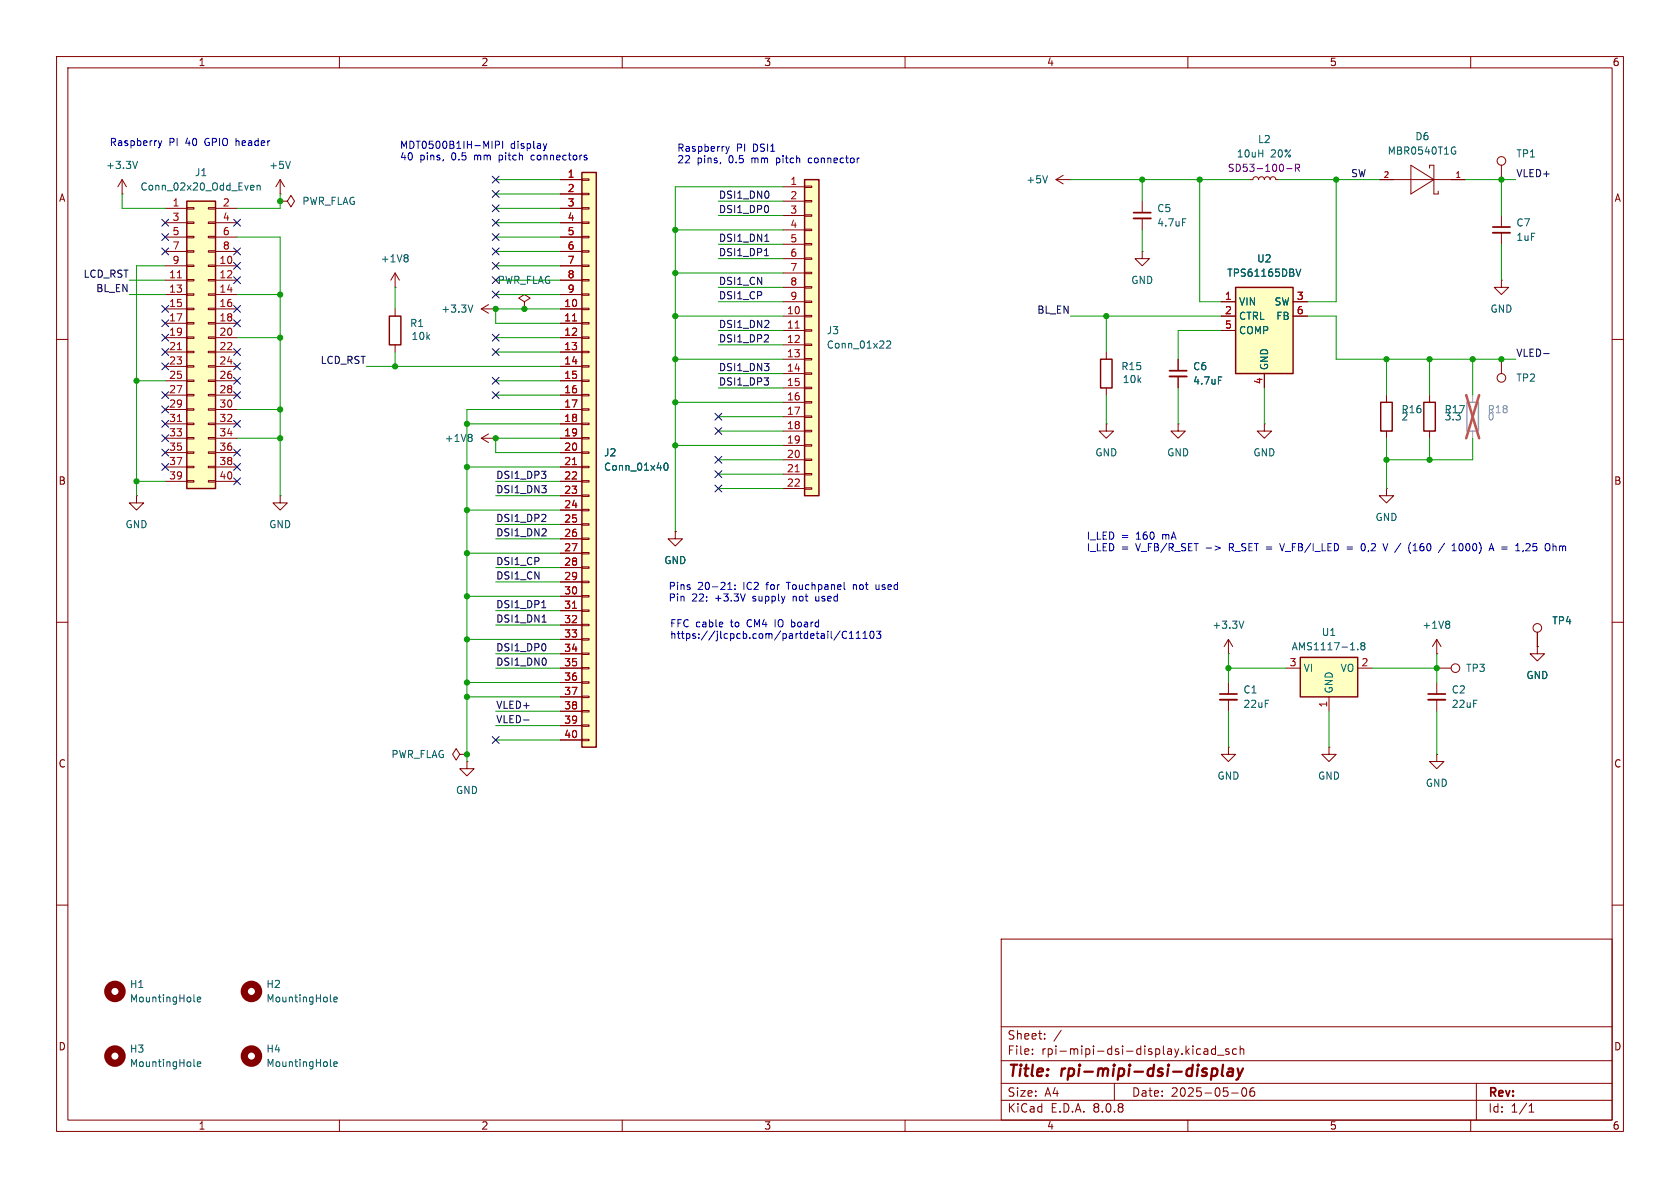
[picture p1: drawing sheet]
<svg xmlns="http://www.w3.org/2000/svg" width="297mm" height="210mm" viewBox="0 0 297 210" stroke-linecap="round" stroke-linejoin="round" font-family="sans-serif">
<g fill="none" stroke="#840000" stroke-width=".18">
<path d="M10 10h277v190h-277zM12 12h273v186h-273zM60 10v2M110 10v2M160 10v2M210 10v2M260 10v2M10 60h2M195.6 74.9v1.3h1.2l-1.2 1.3-1.3-1.3h1.3M195.6 74.9h.1M208.3 74.9v1.3h1.2l-1.2 1.3-1.3-1.3h1.3M208.3 74.9h.1"/>
<path d="M285 60h2M10 110h2M285 110h2M10 160h2M177 166h108v32h-108zM285 160h2M60 198v2M110 198v2M160 198v2M177 194.5h108M177 191.5h108M177 187.5h108"/>
<path d="M177 181.5h108M182.5 186.3v.1M182.5 185.5v.1M184.7 183.6v.1M184.7 182.8v.1M187.6 182.1l-1.3 2M197 191.5v3M210 198v2M211.8 185.4l.4 .1M212.2 186.3l-.4 .1M212.9 185.5h.6v.9M213.5 185.8h-.5a.29 .29 0 0 0-.2 .3 .29 .29 0 0 0 .2 .3l.5-.1"/>
<path d="M214.9 185.5l-.4-.1-.3 .3v.4l.1 .2h.6M214.9 184.9v1.5M215.2 186.5h1.2M217.2 185.5l-.3-.1-.2 .2v.2l.5 .2v.3h-.5M217.7 193.2h1.2M218.6 185.5l-.4-.1-.3 .3v.4l.1 .2h.6M219.2 185.5l.3-.1 .3 .1 .1 .9M219.2 184.9v1.5M219.7 192.4l.2-.1a.81 .81 0 0 1 .6 .6 .81 .81 0 0 1-.3 .8l-.2 .1a.81 .81 0 0 1-.3-1.4zM221.7 192.3a.59 .59 0 0 0-.7 .6v.6l.1 .2 .4 .1 .2-.1 .1-.5-.1-.3h-.5l-.2 .3M260 198v2M261 191.5v6.5"/>
<path d="M270.3 196.6h.9M270.3 195.5l.4-.4v1.5"/>
</g>
<path d="M214.5 188.9h.4l.3 .2v.7a.66 .66 0 0 1-.9 .4M216.2 188.2l-.2 1.7 .3 .3M217.2 189l.2-.1 .5 .1v1.2M218 189.4h-.7a.4 .4 0 0 0-.3 .4 .4 .4 0 0 0 .2 .4l.7-.1M218.8 188.9l.3 1.3M219.1 190.2l-.2 .5-.3 .2M219.8 188.9l-.7 1.3" fill="none" stroke="#840000" stroke-width=".4"/>
<path d="M218.4 50.8h10.2v15.2h-10.2z" fill="#ffffc2"/>
<path d="M68.8 55.9h2.1v5.1h-2.1zM218.4 50.8h10.2v15.2h-10.2zM194.6 63.5h2v5.1h-2zM244.1 71.1h2v5.1h-2z" fill="none" stroke="#840000" stroke-width=".25"/>
<g fill="none" stroke="#840000" stroke-width=".18">
<path d="M186.7 31.8h2.5M186.7 31.8l1.3 .7M188 31l-1.3 .8M189.2 31.8h.1M221 31.8h.5l.1-.4 .4-.2 .4 .2 .1 .4 .2-.4 .3-.2 .4 .2 .1 .4 .2-.4 .3-.2 .4 .2 .1 .4 .2-.4 .3-.2 .4 .2 .2 .4h.5M243.8 31.8h15.3M249.4 29.2l4.1 2.6-4.1 2.5zM252.7 29.7v-.5h.8v5.1h.8v-.5M69.8 50.8h.1M69.8 48.3l-.7 1.2M69.8 48.3v2.5M69.8 54.6v1.3"/>
<path d="M69.8 48.3l.8 1.2M85.1 54.6l1.3 .8M85.1 54.6h2.5M86.4 53.8l-1.3 .8M87.6 54.6h.1M215.9 53.3h2.5M215.9 55.9h2.5M215.9 58.4h2.5M228.6 53.3h2.5M228.6 55.9h2.5M69.8 61v1.2M195.6 62.2v1.3"/>
<path d="M195.6 68.6v1.3M208.3 63.5v2M208.3 66.5v2.1M223.5 66v2.6M245.1 69.9v1.2M245.1 76.2v1.3M119.4 94v1.3h1.2l-1.2 1.2-1.3-1.2h1.3M119.4 94h.1M82.5 134.6v1.3h1.3l-1.3 1.3-1.2-1.3h1.2M82.5 134.6h.1M217.2 132.1v1.3h1.2l-1.2 1.2-1.3-1.2h1.3M217.2 132.1h.1"/>
<path d="M217.2 120.7v2M217.2 123.7v2"/>
</g>
<path d="M185.2 31.1l-.4 1.2M257 26h.3M257.1 26.7h.3v.4l-.4 .1M71.9 45l.2 .3-.2 .3 .2 .2v.3l-.2 .2M83.6 53.9l-.4 1.3M229.1 47.6l.4 1.2 .5-1.2M215.4 66.6h.6" fill="none" stroke="#006464" stroke-width=".18"/>
<path d="M227.5 29.8h.9M229 29.7l.6-.1 .1-.1v-.4l-.7-.1v1.3M229.3 29.7l.4 .6" fill="none" stroke="#840084" stroke-width=".18"/>
<path d="M259.3 71.1h2.1v5.1h-2.1z" fill="none" stroke="#a1a1a1" stroke-width=".25"/>
<path d="M260.3 69.9v1.2M260.3 76.2v1.3" fill="none" stroke="#a1a1a1" stroke-width=".18"/>
<path d="M259.2 69.8l2.3 7.7M261.5 69.8l-2.3 7.7" fill="none" stroke="#e65255" stroke-width=".46"/>
<path d="M206.8 66.5h3M215.6 123.7h3.1" fill="none" stroke="#840000" stroke-width=".33"/>
<path d="M206.8 65.5h3M215.6 122.7h3.1" fill="none" stroke="#840000" stroke-width=".3"/>
<path d="M33 35.6h5.1v50.8h-5.1z" fill="#ffffc2"/>
<g fill="none" stroke="#840000" stroke-width=".18">
<path d="M29.2 36.8h3.8M29.2 39.4h3.8M33 39.2h1.3v.3h-1.3zM33 36.7h1.3v.3h-1.3zM36.8 39.2h1.3v.3h-1.3zM36.8 36.7h1.3v.3h-1.3zM38.1 36.8h3.8M38.1 39.4h3.8M265.4 38.1v2M29.2 47h3.8M29.2 49.5h3.8M29.2 52.1h3.8"/>
<path d="M29.2 54.6h3.8M29.2 57.2h3.8M29.2 59.7h3.8M29.2 41.9h3.8M29.2 44.5h3.8M33 59.6h1.3v.2h-1.3zM33 57h1.3v.3h-1.3zM33 54.5h1.3v.2h-1.3zM33 51.9h1.3v.3h-1.3zM33 49.4h1.3v.3h-1.3zM33 46.9h1.3v.2h-1.3zM33 44.3h1.3v.3h-1.3z"/>
<path d="M33 41.8h1.3v.2h-1.3zM36.8 59.6h1.3v.2h-1.3zM36.8 57h1.3v.3h-1.3zM36.8 54.5h1.3v.2h-1.3zM36.8 51.9h1.3v.3h-1.3zM36.8 49.4h1.3v.3h-1.3zM36.8 46.9h1.3v.2h-1.3zM36.8 44.3h1.3v.3h-1.3zM36.8 41.8h1.3v.2h-1.3zM38.1 47h3.8M38.1 49.5h3.8M38.1 52.1h3.8"/>
<path d="M38.1 54.6h3.8M38.1 57.2h3.8M38.1 59.7h3.8M38.1 41.9h3.8M38.1 44.5h3.8M265.4 41.1v2.1M29.2 62.2h3.8M29.2 64.8h3.8M29.2 67.3h3.8M29.2 69.9h3.8M29.2 72.4h3.8M29.2 74.9h3.8"/>
<path d="M29.2 77.5h3.8M33 79.9h1.3v.2h-1.3zM33 77.3h1.3v.3h-1.3zM33 74.8h1.3v.3h-1.3zM33 72.3h1.3v.2h-1.3zM33 69.7h1.3v.3h-1.3zM33 67.2h1.3v.2h-1.3zM33 64.6h1.3v.3h-1.3zM33 62.1h1.3v.3h-1.3zM36.8 79.9h1.3v.2h-1.3zM36.8 77.3h1.3v.3h-1.3zM36.8 74.8h1.3v.3h-1.3z"/>
<path d="M36.8 72.3h1.3v.2h-1.3zM36.8 69.7h1.3v.3h-1.3zM36.8 67.2h1.3v.2h-1.3zM36.8 64.6h1.3v.3h-1.3zM36.8 62.1h1.3v.3h-1.3zM38.1 62.2h3.8M38.1 64.8h3.8M38.1 67.3h3.8M38.1 69.9h3.8M38.1 72.4h3.8M38.1 74.9h3.8M38.1 77.5h3.8"/>
<path d="M29.2 80h3.8M29.2 82.6h3.8M29.2 85.1h3.8M33 85h1.3v.2h-1.3zM33 82.4h1.3v.3h-1.3zM36.8 85h1.3v.2h-1.3zM36.8 82.4h1.3v.3h-1.3zM38.1 80h3.8M38.1 82.6h3.8M38.1 85.1h3.8M217.2 115.6h.1M217.2 113l-.8 1.3"/>
<path d="M217.2 113v2.6M217.2 113l.7 1.3"/>
</g>
<path d="M33 35.6h5.1v50.8h-5.1z" fill="none" stroke="#840000" stroke-width=".25"/>
<path d="M31.4 49.1h.7M31.4 61.8h.7M31.4 74.5h.7" fill="none" stroke="#a90000" stroke-width=".18"/>
<path d="M44.5 32.8h.3l.1 .3-.6 .1M44.8 33.5l-.3 .1M45.4 32.9l.2-.1h.3l.1 .8M45.4 32.8v.8M219.9 109.8l-.4 1.3" fill="none" stroke="#006464" stroke-width=".18"/>
<path d="M263.9 41.1h3.1" fill="none" stroke="#840000" stroke-width=".33"/>
<path d="M263.9 40.1h3.1" fill="none" stroke="#840000" stroke-width=".3"/>
<path d="M142.2 31.8h2.6v55.8h-2.6z" fill="#ffffc2"/>
<g fill="none" stroke="#840000" stroke-width=".18">
<path d="M21.6 34.3h.1M21.6 31.8l-.8 1.2M21.6 31.8v2.5M21.6 31.8l.8 1.2M49.5 34.3h.1M49.5 31.8l-.7 1.2M49.5 31.8v2.5M49.5 31.8l.8 1.2M138.4 33h3.8M138.4 35.6h3.8M138.4 38.1h3.8M142.2 38h1.3v.2h-1.3z"/>
<path d="M142.2 35.4h1.3v.3h-1.3zM142.2 32.9h1.3v.2h-1.3zM201.9 35.6v2M201.9 38.6v2M265.4 29.2v2.6M92.7 53.3l1-.6-1-.6-1 .6 1 .6v1.3M92.7 54.6h.1M138.4 55.9h3.8M138.4 58.4h3.8M138.4 40.6h3.8M138.4 43.2h3.8M138.4 45.7h3.8"/>
<path d="M138.4 48.3h3.8M138.4 50.8h3.8M138.4 53.3h3.8M142.2 58.3h1.3v.2h-1.3zM142.2 55.8h1.3v.2h-1.3zM142.2 53.2h1.3v.3h-1.3zM142.2 50.7h1.3v.2h-1.3zM142.2 48.1h1.3v.3h-1.3zM142.2 45.6h1.3v.2h-1.3zM142.2 43.1h1.3v.2h-1.3zM142.2 40.5h1.3v.3h-1.3zM201.9 44.5v1.2h1.3l-1.3 1.3-1.2-1.3h1.2"/>
<path d="M201.9 44.5h.1M265.4 49.5v1.3h1.3l-1.3 1.3-1.2-1.3h1.2M265.4 49.5h.1M85.1 77.5l1.3 .7M85.1 77.5h2.5M86.4 76.7l-1.3 .8M87.6 77.5h.1M138.4 61h3.8M138.4 63.5h3.8M138.4 66h3.8M138.4 68.6h3.8M138.4 71.1h3.8"/>
<path d="M138.4 73.7h3.8M138.4 76.2h3.8M138.4 78.7h3.8M142.2 78.6h1.3v.3h-1.3zM142.2 76.1h1.3v.2h-1.3zM142.2 73.5h1.3v.3h-1.3zM142.2 71h1.3v.2h-1.3zM142.2 68.5h1.3v.2h-1.3zM142.2 65.9h1.3v.3h-1.3zM142.2 63.4h1.3v.2h-1.3zM142.2 60.8h1.3v.3h-1.3zM223.5 74.9v1.3h1.3l-1.3 1.3-1.3-1.3h1.3"/>
<path d="M223.5 74.9h.1M265.4 63.5v2.5M24.1 87.6v1.3h1.3l-1.3 1.3-1.2-1.3h1.2M24.1 87.6h.1M49.5 87.6v1.3h1.3l-1.3 1.3-1.2-1.3h1.2M49.5 87.6h.1M138.4 81.3h3.8M138.4 83.8h3.8M138.4 86.4h3.8M142.2 86.2h1.3v.3h-1.3zM142.2 83.7h1.3v.2h-1.3zM142.2 81.2h1.3v.2h-1.3z"/>
<path d="M245.1 86.4v1.2h1.3l-1.3 1.3-1.3-1.3h1.3M245.1 86.4h.1M81.3 133.4l-.7-1.1-.6 1.1 .6 1 .7-1h1.2M82.5 133.4h.1"/>
<circle cx="265.4" cy="28.4" r=".76"/>
<circle cx="265.4" cy="66.8" r=".76"/>
</g>
<path d="M142.2 31.8h2.6v55.8h-2.6z" fill="none" stroke="#840000" stroke-width=".25"/>
<path d="M140.6 58h.7M140.6 83.4h.7" fill="none" stroke="#a90000" stroke-width=".18"/>
<path d="M24.3 28.5l-.4 1.3M51.3 28.5l-.4 1.3M209.1 38.7h.6M83.2 76.8l.3 .2-.3 .3 .3 .3v.2l-.3 .2M156.7 60.4l.5-.1 .3 .3-.8 .9h.8" fill="none" stroke="#006464" stroke-width=".18"/>
<path d="M200.4 38.6h3.1" fill="none" stroke="#840000" stroke-width=".33"/>
<path d="M200.4 37.6h3.1" fill="none" stroke="#840000" stroke-width=".3"/>
<path d="M102.9 30.5h2.5v101.6h-2.5z" fill="#ffffc2"/>
<g fill="none" stroke="#840000" stroke-width=".18">
<path d="M49.5 35.6h1.3l.6-1.1 .7 1.1-.7 1-.6-1M49.5 35.6h.1M99.1 31.8h3.8M99.1 34.3h3.8M99.1 36.8h3.8M99.1 39.4h3.8M102.9 39.2h1.2v.3h-1.2zM102.9 36.7h1.2v.3h-1.2zM102.9 34.2h1.2v.2h-1.2zM102.9 31.6h1.2v.3h-1.2zM99.1 54.6h3.8M99.1 57.2h3.8"/>
<path d="M99.1 59.7h3.8M99.1 41.9h3.8M99.1 44.5h3.8M99.1 47h3.8M99.1 49.5h3.8M99.1 52.1h3.8M102.9 59.6h1.2v.2h-1.2zM102.9 57h1.2v.3h-1.2zM102.9 54.5h1.2v.2h-1.2zM102.9 51.9h1.2v.3h-1.2zM102.9 49.4h1.2v.3h-1.2zM102.9 46.9h1.2v.2h-1.2z"/>
<path d="M102.9 44.3h1.2v.3h-1.2zM102.9 41.8h1.2v.2h-1.2zM99.1 62.2h3.8M99.1 64.8h3.8M99.1 67.3h3.8M99.1 69.9h3.8M99.1 72.4h3.8M99.1 74.9h3.8M99.1 77.5h3.8M102.9 79.9h1.2v.2h-1.2zM102.9 77.3h1.2v.3h-1.2zM102.9 74.8h1.2v.3h-1.2z"/>
<path d="M102.9 72.3h1.2v.2h-1.2zM102.9 69.7h1.2v.3h-1.2zM102.9 67.2h1.2v.2h-1.2zM102.9 64.6h1.2v.3h-1.2zM102.9 62.1h1.2v.3h-1.2zM252.7 69.9v1.2M252.7 76.2v1.3M99.1 80h3.8M99.1 82.6h3.8M99.1 85.1h3.8M99.1 87.6h3.8M99.1 90.2h3.8"/>
<path d="M99.1 92.7h3.8M99.1 95.3h3.8M99.1 97.8h3.8M102.9 97.7h1.2v.2h-1.2zM102.9 95.1h1.2v.3h-1.2zM102.9 92.6h1.2v.2h-1.2zM102.9 90h1.2v.3h-1.2zM102.9 87.5h1.2v.3h-1.2zM102.9 85h1.2v.2h-1.2zM102.9 82.4h1.2v.3h-1.2zM99.1 100.3h3.8M99.1 102.9h3.8"/>
<path d="M99.1 105.4h3.8M99.1 108h3.8M99.1 110.5h3.8M99.1 113h3.8M99.1 115.6h3.8M99.1 118.1h3.8M102.9 118h1.2v.2h-1.2zM102.9 115.4h1.2v.3h-1.2zM102.9 112.9h1.2v.3h-1.2zM102.9 110.4h1.2v.2h-1.2zM102.9 107.8h1.2v.3h-1.2zM102.9 105.3h1.2v.2h-1.2z"/>
<path d="M102.9 102.7h1.2v.3h-1.2zM102.9 100.2h1.2v.3h-1.2zM254 115.6h.1M254 118.1h2.5M254 113v2.6M254 113l-.8 1.3M254 113l.8 1.3M271.8 114.3v1.3h1.2l-1.2 1.2-1.3-1.2h1.3M271.8 114.3h.1M271.8 111.8v2.5M99.1 120.7h3.8M99.1 123.2h3.8"/>
<path d="M99.1 125.7h3.8M99.1 128.3h3.8M99.1 130.8h3.8M102.9 130.7h1.2v.2h-1.2zM102.9 128.1h1.2v.3h-1.2zM102.9 125.6h1.2v.3h-1.2zM102.9 123.1h1.2v.2h-1.2zM102.9 120.5h1.2v.3h-1.2zM234.9 132.1v1.3h1.3l-1.3 1.2-1.2-1.2h1.2M234.9 132.1h.1M254 133.4v1.2h1.3l-1.3 1.3-1.3-1.3h1.3M254 133.4h.1"/>
<path d="M254 120.7v2M254 123.7v2"/>
<circle cx="257.3" cy="118.1" r=".76"/>
<circle cx="271.8" cy="111" r=".76"/>
</g>
<path d="M102.9 30.5h2.5v101.6h-2.5zM251.7 71.1h2v5.1h-2z" fill="none" stroke="#840000" stroke-width=".25"/>
<path d="M101.2 56.7h.7M101.2 82.1h.7M101.2 107.5h.7" fill="none" stroke="#a90000" stroke-width=".18"/>
<path d="M117.5 82l.2-.1a.68 .68 0 0 1 .4 .6 .68 .68 0 0 1-.4 .6l-.2-.1-.1-.4zM256.1 109.8l.2 .2-.2 .3 .2 .3v.2l-.2 .3M34.3 176.9l.2 .2M34.9 176.7l.6-.1-.1-.3h-.3l-.2 .1v.6h.5M58.4 176.9l.2 .2M59 176.7l.6-.1v-.3h-.4l-.2 .1 .1 .6h.5M34.3 188.4l.2 .1M34.9 188.1l.6-.1-.1-.2-.3-.1-.2 .2v.6h.5M58.4 188.4l.2 .1M59 188.1l.6-.1v-.2l-.4-.1-.2 .2 .1 .6h.5" fill="none" stroke="#006464" stroke-width=".18"/>
<g fill="none" stroke="#840000" stroke-width="1.3">
<circle cx="20.3" cy="175.3" r="1.27"/>
<circle cx="44.4" cy="175.3" r="1.27"/>
<circle cx="20.3" cy="186.7" r="1.27"/>
<circle cx="44.4" cy="186.7" r="1.27"/>
</g>
<path d="M252.5 123.7h3" fill="none" stroke="#840000" stroke-width=".33"/>
<path d="M252.5 122.7h3" fill="none" stroke="#840000" stroke-width=".3"/>
<path d="M229.9 116.2h10.1v7h-10.1z" fill="#ffffc2"/>
<path d="M229.9 116.2h10.1v7h-10.1z" fill="none" stroke="#840000" stroke-width=".25"/>
<g fill="none" stroke="#840000" stroke-width=".18">
<path d="M99.1 31.8h3.8M99.1 34.3h3.8M99.1 36.8h3.8M99.1 39.4h3.8M99.1 54.6h3.8M99.1 57.2h3.8M99.1 59.7h3.8M99.1 41.9h3.8M99.1 44.5h3.8M99.1 47h3.8M99.1 49.5h3.8M99.1 52.1h3.8"/>
<path d="M215.9 53.3h2.5M215.9 55.9h2.5M215.9 58.4h2.5M228.6 53.3h2.5M228.6 55.9h2.5M99.1 62.2h3.8M99.1 64.8h3.8M99.1 67.3h3.8M99.1 69.9h3.8M99.1 72.4h3.8M99.1 74.9h3.8M99.1 77.5h3.8"/>
<path d="M208.3 63.5v2M208.3 66.5v2.1M223.5 66v2.6M99.1 80h3.8M99.1 82.6h3.8M99.1 85.1h3.8M99.1 87.6h3.8M99.1 90.2h3.8M99.1 92.7h3.8M99.1 95.3h3.8M99.1 97.8h3.8M119.4 94h.1"/>
<path d="M99.1 118.1h3.8M99.1 100.3h3.8M99.1 102.9h3.8M99.1 105.4h3.8M99.1 108h3.8M99.1 110.5h3.8M99.1 113h3.8M99.1 115.6h3.8M227.3 118.1h2.6M240 118.1h2.6M271.8 114.3h.1M271.8 111.8v2.5"/>
<path d="M99.1 120.7h3.8M99.1 123.2h3.8M99.1 125.7h3.8M99.1 128.3h3.8M99.1 130.8h3.8M234.9 123.2v2.5"/>
</g>
<path d="M229.1 47.6l.4 1.2 .5-1.2M215.4 66.6h.6M117.5 82l.2-.1a.68 .68 0 0 1 .4 .6 .68 .68 0 0 1-.4 .6l-.2-.1-.1-.4zM240 114.8v.1M240.8 114.2l-.2 .2v.4l.2 .1 .4-.1 .1-.2v-.2l-.2-.2M240.8 114.2l-.2-.3 .2-.3h.3l.2 .3-.2 .3M240.8 114.2h.3" fill="none" stroke="#006464" stroke-width=".18"/>
<path d="M135.1 45.2h.8M135.2 42.7h.7M272.9 62.5h1M95.8 107.4h.7M95.8 110h.8M92.6 127.3h.9" fill="none" stroke="#0f0f0f" stroke-width=".18"/>
<g fill="none" stroke="#0000c2" stroke-width=".18">
<path d="M28 24.9l.3 .8M28.3 25.7l-.3 .5M28.6 24.9l-.3 .8M87.6 25.6h.6l.1-.2v-.3l-.7-.1v1.2M88.9 25v1.2M94 27.5l-.1 .5 .2 .3M96.1 25.4l.3 .8M96.4 26.2l-.2 .3M96.7 25.4l-.3 .8M103.7 27.9v.3M128.3 25.9l.3 .8M128.6 26.7l-.3 .5"/>
<path d="M128.9 25.9l-.3 .8M143.1 27.9l-.2 .3v.3l.2 .3M213.2 96.9h1M214.8 96.5l1 .4-1 .3M226.2 96.1l.5 1.3M238.1 96.7h1M238.1 97.1h1M240.6 96.6l.1-.4 .2-.1a.68 .68 0 0 1 .5 .6 .68 .68 0 0 1-.5 .7l-.2-.2M244.5 96.1l.4 1.3 .4-1.3M249.8 97.4h.7M249.8 96.5l.4-.4v1.3M255.4 96l-1.1 1.7"/>
<path d="M258.6 96.3l-.3-.2a.68 .68 0 0 0-.4 .6 .68 .68 0 0 0 .4 .7l.3-.3M263.7 96.1l.4 1.3M269.8 96.2l.2-.1 .4 .1M270.4 96.6l-.7 .8h.8M274.7 96.5l.4 .2v.7M275.7 96.5v.9M275.8 96.6h-.1M127.7 110l.1 .3-.6 .1M128.7 104.2h.7M128.8 103.2l.2-.3v1.3M129.9 104.1v.1M129.9 103.4v.1"/>
<path d="M131.8 105l-.5 1.3M139.9 109.5v1.3M139.9 110.8h.2M140.1 110h-.2M144.2 105.4v.7l.2 .2M147 112.8l.1 .1M148.5 111.5l-1.1 1.7M149.3 104.1l.1 .1M149.7 111.7a.6 .6 0 0 0-.9 .4 .6 .6 0 0 0 .6 .8l.3-.2M150.2 112.9h.7M150.2 112l.3-.4v1.3M150.9 103.4v.8"/>
<path d="M151 103.4l-.1 .1M151.4 112.9h.7M151.4 112l.3-.4v1.3M152.6 112.9h.7M152.6 112l.3-.4v1.3M153.9 111.7l.2-.1a.68 .68 0 0 1 .4 .6 .68 .68 0 0 1-.4 .7l-.2-.2-.1-.3zM154.9 103.4v.6l.3 .2M154.9 111.6h.8l-.4 .5 .4 .1v.5l-.2 .2-.6-.2"/>
</g>
<g fill="none" stroke="#009600" stroke-width=".18">
<path d="M21.6 34.3v2.5h7.6M49.5 34.3v2.5h-7.6M87.6 36.8h11.5M87.6 31.8h11.5M87.6 34.3h11.5M87.6 39.4h11.5M127 35.6h11.4M127 38.1h11.4M138.4 33h-19v61M189.2 31.8h31.8M201.9 31.8v3.8M212.1 31.8v21.5h3.8"/>
<path d="M226.1 31.8h17.7M236.2 31.8v21.5h-5.1M259.1 31.8h8.9M265.4 31.8v6.3M22.9 52.1h6.3M22.9 49.5h6.3M29.2 47h-5.1v40.6M41.9 41.9h7.6v45.7M41.9 52.1h7.6M41.9 59.7h7.6M69.8 50.8v3.8M87.6 47h11.5"/>
<path d="M87.6 52.1h11.5M87.6 49.5h11.5M87.6 59.7h11.5M87.6 41.9h11.5M87.6 44.5h11.5M99.1 54.6h-11.5v2.6h11.5M119.4 55.9h19M119.4 48.3h19M119.4 40.6h19M127 58.4h11.4M127 53.3h11.4M127 43.2h11.4"/>
<path d="M127 45.7h11.4M127 50.8h11.4M189.2 55.9h26.7M195.6 55.9v6.3M201.9 40.6v3.9M215.9 58.4h-7.6v5.1M231.1 55.9h5.1v7.6h31.8M265.4 43.2v6.3M24.1 67.3h5.1M41.9 77.5h7.6M41.9 72.4h7.6M64.8 64.8h34.3"/>
<path d="M69.8 62.2v2.6M82.5 74.9h16.6M87.6 67.3h11.5M87.6 69.9h11.5M87.6 62.2h11.5M99.1 72.4h-16.6v62.2M99.1 77.5h-11.5v2.5h11.5M119.4 71.1h19M119.4 78.7h19M119.4 63.5h19M127 76.2h11.4M127 68.6h11.4"/>
<path d="M127 73.7h11.4M127 66h11.4M127 61h11.4M195.6 69.9v5M208.3 68.6v6.3M223.5 68.6v6.3M245.1 63.5v6.4M245.1 77.5v8.9M252.7 63.5v6.4M252.7 77.5v3.8M260.3 77.5v3.8h-15.2M260.3 63.5v6.4"/>
<path d="M24.1 85.1h5.1M82.5 97.8h16.6M82.5 82.6h16.6M82.5 90.2h16.6M87.6 95.3h11.5M87.6 87.6h11.5M87.6 92.7h11.5M87.6 85.1h11.5M127 83.8h11.4M127 81.3h11.4M127 86.4h11.4M82.5 113h16.6"/>
<path d="M82.5 105.4h16.6M87.6 110.5h11.5M87.6 100.3h11.5M87.6 108h11.5M87.6 102.9h11.5M87.6 118.1h11.5M87.6 115.6h11.5M217.2 118.1h10.1M217.2 115.6v5.1M242.6 118.1h11.4M254 115.6v5.1M82.5 123.2h16.6"/>
<path d="M82.5 120.7h16.6M87.6 125.7h11.5M87.6 130.8h11.5M87.6 128.3h11.5M217.2 125.7v6.4M234.9 125.7v6.4M254 125.7v7.7"/>
</g>
<g fill="none" stroke="#000084" stroke-width=".18">
<path d="M28.6 38.8l1.2 1.2M29.8 38.8l-1.2 1.2M41.3 38.8l1.2 1.2M42.5 38.8l-1.2 1.2M87 33.7l1.2 1.2M87 36.2l1.2 1.2M87 38.8l1.2 1.2M87 31.1l1.2 1.3M88.2 33.7l-1.2 1.2M88.2 38.8l-1.2 1.2M88.2 36.2l-1.2 1.2M88.2 31.1l-1.2 1.3"/>
<path d="M28.6 43.8l1.2 1.3M28.6 41.3l1.2 1.2M28.6 59.1l1.2 1.2M28.6 56.5l1.2 1.3M28.6 54l1.2 1.2M29.8 43.8l-1.2 1.3M29.8 41.3l-1.2 1.2M29.8 59.1l-1.2 1.2M29.8 56.5l-1.2 1.3M29.8 54l-1.2 1.2M41.3 54l1.2 1.2M41.3 46.4l1.2 1.2"/>
<path d="M41.3 43.8l1.2 1.3M41.3 56.5l1.2 1.3M41.3 48.9l1.2 1.2M42.5 56.5l-1.2 1.3M42.5 46.4l-1.2 1.2M42.5 43.8l-1.2 1.3M42.5 54l-1.2 1.2M42.5 48.9l-1.2 1.2M87 59.1l1.2 1.2M87 48.9l1.2 1.2M87 51.5l1.2 1.2M87 41.3l1.2 1.2"/>
<path d="M87 43.8l1.2 1.3M87 46.4l1.2 1.2M88.2 59.1l-1.2 1.2M88.2 48.9l-1.2 1.2M88.2 51.5l-1.2 1.2M88.2 41.3l-1.2 1.2M88.2 43.8l-1.2 1.3M88.2 46.4l-1.2 1.2M28.6 79.4l1.2 1.2M28.6 69.2l1.2 1.3M28.6 64.2l1.2 1.2M28.6 71.8l1.2 1.2"/>
<path d="M28.6 61.6l1.2 1.2M28.6 74.3l1.2 1.2M28.6 76.9l1.2 1.2M29.8 79.4l-1.2 1.2M29.8 76.9l-1.2 1.2M29.8 69.2l-1.2 1.3M29.8 64.2l-1.2 1.2M29.8 74.3l-1.2 1.2M29.8 71.8l-1.2 1.2M29.8 61.6l-1.2 1.2M41.3 64.2l1.2 1.2M41.3 69.2l1.2 1.3"/>
<path d="M41.3 61.6l1.2 1.2M41.3 66.7l1.2 1.2M41.3 79.4l1.2 1.2M41.3 74.3l1.2 1.2M42.5 69.2l-1.2 1.3M42.5 66.7l-1.2 1.2M42.5 64.2l-1.2 1.2M42.5 61.6l-1.2 1.2M42.5 79.4l-1.2 1.2M42.5 74.3l-1.2 1.2M87 66.7l1.2 1.2M87 69.2l1.2 1.3"/>
<path d="M87 61.6l1.2 1.2M88.2 66.7l-1.2 1.2M88.2 69.2l-1.2 1.3M88.2 61.6l-1.2 1.2M126.4 75.6l1.2 1.2M126.4 73.1l1.2 1.2M127.6 75.6l-1.2 1.2M127.6 73.1l-1.2 1.2M28.6 81.9l1.2 1.3M29.8 81.9l-1.2 1.3M41.3 84.5l1.2 1.2M41.3 81.9l1.2 1.3"/>
<path d="M42.5 84.5l-1.2 1.2M42.5 81.9l-1.2 1.3M126.4 83.2l1.2 1.2M126.4 85.8l1.2 1.2M126.4 80.7l1.2 1.2M127.6 83.2l-1.2 1.2M127.6 85.8l-1.2 1.2M127.6 80.7l-1.2 1.2M87 130.2l1.2 1.2M88.2 130.2l-1.2 1.2"/>
</g>
<path d="M101.2 56.7h.7M101.2 82.1h.7M101.2 107.5h.7" fill="none" stroke="#a90000" stroke-width=".18"/>
<g fill="#009600" stroke="#009600" stroke-width=".18">
<circle cx="82.5" cy="82.6" r=".46"/>
<circle cx="82.5" cy="123.2" r=".46"/>
<circle cx="82.5" cy="113" r=".46"/>
<circle cx="82.5" cy="120.7" r=".46"/>
<circle cx="49.5" cy="72.4" r=".46"/>
<circle cx="49.5" cy="77.5" r=".46"/>
<circle cx="49.5" cy="59.7" r=".46"/>
<circle cx="82.5" cy="105.4" r=".46"/>
<circle cx="82.5" cy="90.2" r=".46"/>
<circle cx="82.5" cy="97.8" r=".46"/>
<circle cx="82.5" cy="133.4" r=".46"/>
<circle cx="49.5" cy="52.1" r=".46"/>
<circle cx="49.5" cy="35.6" r=".46"/>
<circle cx="24.1" cy="67.3" r=".46"/>
<circle cx="24.1" cy="85.1" r=".46"/>
<circle cx="69.8" cy="64.8" r=".46"/>
<circle cx="87.6" cy="77.5" r=".46"/>
<circle cx="82.5" cy="74.9" r=".46"/>
<circle cx="119.4" cy="71.1" r=".46"/>
<circle cx="119.4" cy="78.7" r=".46"/>
<circle cx="195.6" cy="55.9" r=".46"/>
<circle cx="212.1" cy="31.8" r=".46"/>
<circle cx="265.4" cy="31.8" r=".46"/>
<circle cx="201.9" cy="31.8" r=".46"/>
<circle cx="236.2" cy="31.8" r=".46"/>
<circle cx="245.1" cy="63.5" r=".46"/>
<circle cx="119.4" cy="48.3" r=".46"/>
<circle cx="119.4" cy="40.6" r=".46"/>
<circle cx="92.7" cy="54.6" r=".46"/>
<circle cx="87.6" cy="54.6" r=".46"/>
<circle cx="119.4" cy="55.9" r=".46"/>
<circle cx="119.4" cy="63.5" r=".46"/>
<circle cx="252.7" cy="81.3" r=".46"/>
<circle cx="254" cy="118.1" r=".46"/>
<circle cx="245.1" cy="81.3" r=".46"/>
<circle cx="260.3" cy="63.5" r=".46"/>
<circle cx="265.4" cy="63.5" r=".46"/>
<circle cx="252.7" cy="63.5" r=".46"/>
<circle cx="217.2" cy="118.1" r=".46"/>
</g>
<g font-size="2.8" fill="#840000">
<text x="178" y="190.9">Title:</text>
<text x="187.7" y="190.9">rpi-mipi-dsi-display</text>
</g>
<g font-size="2.1" fill="#840000">
<text x="178" y="184">Sheet:</text>
<text x="178" y="186.7">File:</text>
<text x="184.1" y="186.7">rpi-mipi-dsi-display.kicad_sch</text>
<text x="178" y="196.9">KiCad</text>
<text x="178" y="194.1">Size:</text>
<text x="184.7" y="194.1">A4</text>
<text x="185.7" y="196.9">E.D.A.</text>
<text x="193.3" y="196.9">8.0.8</text>
<text x="200" y="194.1">Date:</text>
<text x="207" y="194.1">2025-05-06</text>
<text x="263" y="194.3">Rev:</text>
<text x="263" y="196.9">Id:</text>
<text x="267.1" y="196.9">1/1</text>
</g>
<g font-size="1.8" fill="#840000">
<text x="35" y="11.9">1</text>
<text x="85" y="11.9">2</text>
<text x="135" y="11.9">3</text>
<text x="185" y="11.9">4</text>
<text x="235" y="11.9">5</text>
<text x="285" y="11.9">6</text>
<text x="10.3" y="35.9">A</text>
<text x="285.3" y="35.9">A</text>
<text x="10.3" y="85.9">B</text>
<text x="285.3" y="85.9">B</text>
<text x="10.3" y="135.9">C</text>
<text x="285.3" y="135.9">C</text>
<text x="10.3" y="185.9">D</text>
<text x="285.3" y="185.9">D</text>
<text x="35" y="199.9">1</text>
<text x="85" y="199.9">2</text>
<text x="135" y="199.9">3</text>
<text x="185" y="199.9">4</text>
<text x="235" y="199.9">5</text>
<text x="285" y="199.9">6</text>
</g>
<g font-size="1.8" fill="#0000c2">
<text x="19.3" y="26">Raspberry</text>
<text x="29.8" y="26">PI</text>
<text x="32.9" y="26">40</text>
<text x="36.5" y="26">GPIO header</text>
<text x="70.6" y="26.5">MDT0500B1IH-MIPI</text>
<text x="70.6" y="28.6">40</text>
<text x="74.2" y="28.6">pins,</text>
<text x="79.9" y="28.6">0.5</text>
<text x="84.1" y="28.6">mm</text>
<text x="88.7" y="28.6">pitch</text>
<text x="90.2" y="26.5">display</text>
<text x="94.5" y="28.6">connectors</text>
<text x="119.6" y="27">Raspberry</text>
<text x="119.6" y="29.1">22</text>
<text x="123.2" y="29.1">pins,</text>
<text x="128.9" y="29.1">0.5</text>
<text x="130.2" y="27">PI</text>
<text x="133.1" y="29.1">mm</text>
<text x="133.2" y="27">DSI1</text>
<text x="137.7" y="29.1">pitch</text>
<text x="143.6" y="29.1">connector</text>
<text x="192" y="95.6">I_LED</text>
<text x="198.2" y="95.6">=</text>
<text x="201" y="95.6">160</text>
<text x="205.8" y="95.6">mA</text>
<text x="192" y="97.6">I_LED</text>
<text x="198.2" y="97.6">=</text>
<text x="201" y="97.6">V_FB/R_SET</text>
<text x="217.8" y="97.6">R_SET =</text>
<text x="227.2" y="97.6">V_FB/I_LED</text>
<text x="239.2" y="97.6">=</text>
<text x="241.9" y="97.6">0,2</text>
<text x="246.1" y="97.6">V /</text>
<text x="250.9" y="97.6">(160</text>
<text x="256.5" y="97.6">/</text>
<text x="259" y="97.6">1000)</text>
<text x="265.9" y="97.6">A =</text>
<text x="270.9" y="97.6">1,25</text>
<text x="276.3" y="97.6">Ohm</text>
<text x="118.1" y="104.5">Pins</text>
<text x="118.1" y="106.5">Pin</text>
<text x="122.3" y="106.5">22:</text>
<text x="123.3" y="104.5">20-21:</text>
<text x="126.5" y="106.5">+3.3V</text>
<text x="131.5" y="104.5">IC2</text>
<text x="133.4" y="106.5">supply</text>
<text x="135.8" y="104.5">for</text>
<text x="139.6" y="104.5">Touchpanel</text>
<text x="140.6" y="106.5">not</text>
<text x="144.8" y="106.5">used</text>
<text x="151.5" y="104.5">not</text>
<text x="155.7" y="104.5">used</text>
<text x="118.4" y="111.1">FFC cable</text>
<text x="118.4" y="113.1">https://jlcpcb.com/partdetail/C11103</text>
<text x="129.3" y="111.1">to</text>
<text x="132.3" y="111.1">CM4</text>
<text x="137.4" y="111.1">IO</text>
<text x="140.5" y="111.1">board</text>
</g>
<g font-size="1.8" fill="#006464">
<text x="218.5" y="28">10uH</text>
<text x="222.3" y="25.5">L2</text>
<text x="224.6" y="28">20%</text>
<text x="245.2" y="27.5">MBR0540T1G</text>
<text x="250.1" y="25">D6</text>
<text x="268" y="28">TP1</text>
<text x="18.6" y="30.1">+3.3V</text>
<text x="24.7" y="33.9">Conn_02x20_Odd_Even</text>
<text x="34.4" y="31.3">J1</text>
<text x="47.5" y="30.1">+5V</text>
<text x="181.3" y="32.6">+5V</text>
<text x="53.3" y="36.4">PWR_FLAG</text>
<text x="204.5" y="37.7">C5</text>
<text x="204.5" y="40.2">4.7uF</text>
<text x="268" y="40.2">C7</text>
<text x="67.2" y="46.6">+1V8</text>
<text x="222.1" y="46.6">U2</text>
<text x="268" y="42.8">1uF</text>
<text x="87.9" y="50.4">PWR_FLAG</text>
<text x="199.9" y="50.4">GND</text>
<text x="216.9" y="49.1">TPS61165DBV</text>
<text x="72.4" y="58">R1</text>
<text x="77.9" y="55.5">+3.3V</text>
<text x="146.1" y="59.3">J3</text>
<text x="218.9" y="54.2">VIN</text>
<text x="218.9" y="56.7">CTRL</text>
<text x="218.9" y="59.3">COMP</text>
<text x="225.2" y="54.2">SW</text>
<text x="225.5" y="56.7">FB</text>
<text x="263.4" y="55.5">GND</text>
<text x="72.7" y="60.3">10k</text>
<text x="146.1" y="61.8">Conn_01x22</text>
<text x="198.1" y="65.6">R15</text>
<text x="210.8" y="65.6">C6</text>
<text x="224.4" y="65.5" transform="rotate(-90 224.4 65.5)">GND</text>
<text x="198.4" y="67.9">10k</text>
<text x="210.8" y="68.2">4.7uF</text>
<text x="268" y="67.7">TP2</text>
<text x="247.7" y="74.5">2</text>
<text x="247.7" y="73.3">R16</text>
<text x="255.3" y="73.3">R17</text>
<text x="255.3" y="74.5">3.3</text>
<text x="78.5" y="78.3">+1V8</text>
<text x="106.7" y="80.9">J2</text>
<text x="106.7" y="83.4">Conn_01x40</text>
<text x="193.5" y="80.9">GND</text>
<text x="206.2" y="80.9">GND</text>
<text x="221.5" y="80.9">GND</text>
<text x="22.1" y="93.6">GND</text>
<text x="47.5" y="93.6">GND</text>
<text x="243.1" y="92.3">GND</text>
<text x="117.3" y="99.9">GND</text>
<text x="214.2" y="111.4">+3.3V</text>
<text x="233.6" y="112.6">U1</text>
<text x="251.4" y="111.4">+1V8</text>
<text x="274.3" y="110.6">TP4</text>
<text x="228.3" y="115.2">AMS1117-1.8</text>
<text x="230.4" y="119">VI</text>
<text x="236.9" y="119">VO</text>
<text x="259.1" y="119">TP3</text>
<text x="219.7" y="122.8">C1</text>
<text x="219.7" y="125.3">22uF</text>
<text x="235.8" y="122.7" transform="rotate(-90 235.8 122.7)">GND</text>
<text x="256.5" y="122.8">C2</text>
<text x="256.5" y="125.3">22uF</text>
<text x="269.7" y="120.2">GND</text>
<text x="69.1" y="134.2">PWR_FLAG</text>
<text x="80.5" y="140.6">GND</text>
<text x="215.1" y="138">GND</text>
<text x="232.9" y="138">GND</text>
<text x="252" y="139.3">GND</text>
<text x="22.9" y="174.9">H1</text>
<text x="22.9" y="177.4">MountingHole</text>
<text x="47" y="174.9">H2</text>
<text x="47" y="177.4">MountingHole</text>
<text x="22.9" y="186.3">H3</text>
<text x="22.9" y="188.8">MountingHole</text>
<text x="47" y="186.3">H4</text>
<text x="47" y="188.8">MountingHole</text>
</g>
<g font-size="1.8" fill="#a90000">
<text x="100.3" y="31.5">1</text>
<text x="100.3" y="34">2</text>
<text x="139.6" y="32.8">1</text>
<text x="139.6" y="35.3">2</text>
<text x="30.4" y="36.6">1</text>
<text x="30.4" y="39.1">3</text>
<text x="30.4" y="41.7">5</text>
<text x="39.3" y="36.6">2</text>
<text x="39.3" y="39.1">4</text>
<text x="39.3" y="41.7">6</text>
<text x="100.3" y="36.6">3</text>
<text x="100.3" y="39.1">4</text>
<text x="100.3" y="41.7">5</text>
<text x="139.6" y="37.8">3</text>
<text x="139.6" y="40.4">4</text>
<text x="30.4" y="44.2">7</text>
<text x="30.4" y="46.7">9</text>
<text x="38.7" y="46.7">10</text>
<text x="39.3" y="44.2">8</text>
<text x="100.3" y="44.2">6</text>
<text x="100.3" y="46.7">7</text>
<text x="139.6" y="42.9">5</text>
<text x="139.6" y="45.5">6</text>
<text x="29.8" y="49.3">11</text>
<text x="29.8" y="51.8">13</text>
<text x="38.7" y="49.3">12</text>
<text x="38.7" y="51.8">14</text>
<text x="100.3" y="49.3">8</text>
<text x="100.3" y="51.8">9</text>
<text x="139.6" y="48">7</text>
<text x="139.6" y="50.5">8</text>
<text x="139.6" y="53.1">9</text>
<text x="216.5" y="53.1">1</text>
<text x="229.2" y="53.1">3</text>
<text x="29.8" y="54.4">15</text>
<text x="29.8" y="56.9">17</text>
<text x="29.8" y="59.4">19</text>
<text x="38.7" y="54.4">16</text>
<text x="38.7" y="56.9">18</text>
<text x="38.7" y="59.4">20</text>
<text x="99.7" y="54.4">10</text>
<text x="99.7" y="56.9">11</text>
<text x="99.7" y="59.4">12</text>
<text x="139" y="55.6">10</text>
<text x="139" y="58.2">11</text>
<text x="216.5" y="55.6">2</text>
<text x="216.5" y="58.2">5</text>
<text x="229.2" y="55.6">6</text>
<text x="29.8" y="62">21</text>
<text x="29.8" y="64.5">23</text>
<text x="38.7" y="62">22</text>
<text x="38.7" y="64.5">24</text>
<text x="99.7" y="62">13</text>
<text x="99.7" y="64.5">14</text>
<text x="139" y="60.7">12</text>
<text x="139" y="63.2">13</text>
<text x="139" y="65.8">14</text>
<text x="29.8" y="67.1">25</text>
<text x="29.8" y="69.6">27</text>
<text x="38.7" y="67.1">26</text>
<text x="38.7" y="69.6">28</text>
<text x="99.7" y="67.1">15</text>
<text x="99.7" y="69.6">16</text>
<text x="139" y="68.3">15</text>
<text x="139" y="70.9">16</text>
<text x="223.3" y="68" transform="rotate(-90 223.3 68)">4</text>
<text x="29.8" y="72.1">29</text>
<text x="29.8" y="74.7">31</text>
<text x="29.8" y="77.2">33</text>
<text x="38.7" y="72.1">30</text>
<text x="38.7" y="74.7">32</text>
<text x="38.7" y="77.2">34</text>
<text x="99.7" y="72.1">17</text>
<text x="99.7" y="74.7">18</text>
<text x="99.7" y="77.2">19</text>
<text x="139" y="73.4">17</text>
<text x="139" y="75.9">18</text>
<text x="29.8" y="79.8">35</text>
<text x="29.8" y="82.3">37</text>
<text x="38.7" y="79.8">36</text>
<text x="38.7" y="82.3">38</text>
<text x="99.7" y="79.8">20</text>
<text x="99.7" y="82.3">21</text>
<text x="139" y="78.5">19</text>
<text x="139" y="81">20</text>
<text x="139" y="83.6">21</text>
<text x="29.8" y="84.8">39</text>
<text x="38.7" y="84.8">40</text>
<text x="99.7" y="84.8">22</text>
<text x="99.7" y="87.4">23</text>
<text x="99.7" y="89.9">24</text>
<text x="139" y="86.1">22</text>
<text x="99.7" y="92.5">25</text>
<text x="99.7" y="95">26</text>
<text x="99.7" y="97.5">27</text>
<text x="99.7" y="100.1">28</text>
<text x="99.7" y="102.6">29</text>
<text x="99.7" y="105.2">30</text>
<text x="99.7" y="107.7">31</text>
<text x="99.7" y="110.2">32</text>
<text x="99.7" y="112.8">33</text>
<text x="99.7" y="115.3">34</text>
<text x="99.7" y="117.9">35</text>
<text x="227.9" y="117.9">3</text>
<text x="240.6" y="117.9">2</text>
<text x="99.7" y="120.4">36</text>
<text x="99.7" y="122.9">37</text>
<text x="99.7" y="125.5">38</text>
<text x="234.7" y="125.2" transform="rotate(-90 234.7 125.2)">1</text>
<text x="99.7" y="128">39</text>
<text x="99.7" y="130.6">40</text>
</g>
<g font-size="1.8" fill="#0f0f0f">
<text x="127" y="35.2">DSI1_DN0</text>
<text x="238.8" y="31.4">SW</text>
<text x="268" y="31.4">VLED+</text>
<text x="127" y="37.8">DSI1_DP0</text>
<text x="127" y="42.8">DSI1_DN1</text>
<text x="127" y="45.4">DSI1_DP1</text>
<text x="14.7" y="49.2">LCD_RST</text>
<text x="16.9" y="51.7">BL_EN</text>
<text x="127" y="53">DSI1_CP</text>
<text x="127" y="50.5">DSI1_CN</text>
<text x="127" y="58.1">DSI1_DN2</text>
<text x="183.3" y="55.5">BL_EN</text>
<text x="56.6" y="64.4">LCD_RST</text>
<text x="127" y="65.7">DSI1_DN3</text>
<text x="127" y="60.6">DSI1_DP2</text>
<text x="268" y="63.2">VLED-</text>
<text x="127" y="68.2">DSI1_DP3</text>
<text x="87.6" y="84.7">DSI1_DP3</text>
<text x="87.6" y="87.3">DSI1_DN3</text>
<text x="87.6" y="92.4">DSI1_DP2</text>
<text x="87.6" y="94.9">DSI1_DN2</text>
<text x="87.6" y="100">DSI1_CP</text>
<text x="87.6" y="107.6">DSI1_DP1</text>
<text x="87.6" y="102.5">DSI1_CN</text>
<text x="87.6" y="110.1">DSI1_DN1</text>
<text x="87.6" y="117.8">DSI1_DN0</text>
<text x="87.6" y="115.2">DSI1_DP0</text>
<text x="87.6" y="125.4">VLED+</text>
<text x="87.6" y="127.9">VLED-</text>
</g>
<text font-size="1.8" fill="#840084" x="216.9" y="30.6">SD53-100-R</text>
<g font-size="1.8" fill="#989898">
<text x="262.9" y="74.5">0</text>
<text x="262.9" y="73.3">R18</text>
</g>
<g font-size="1.4" fill="#a90000">
<text x="244.5" y="31.5">2</text>
<text x="257.2" y="31.5">1</text>
</g>
</svg>
